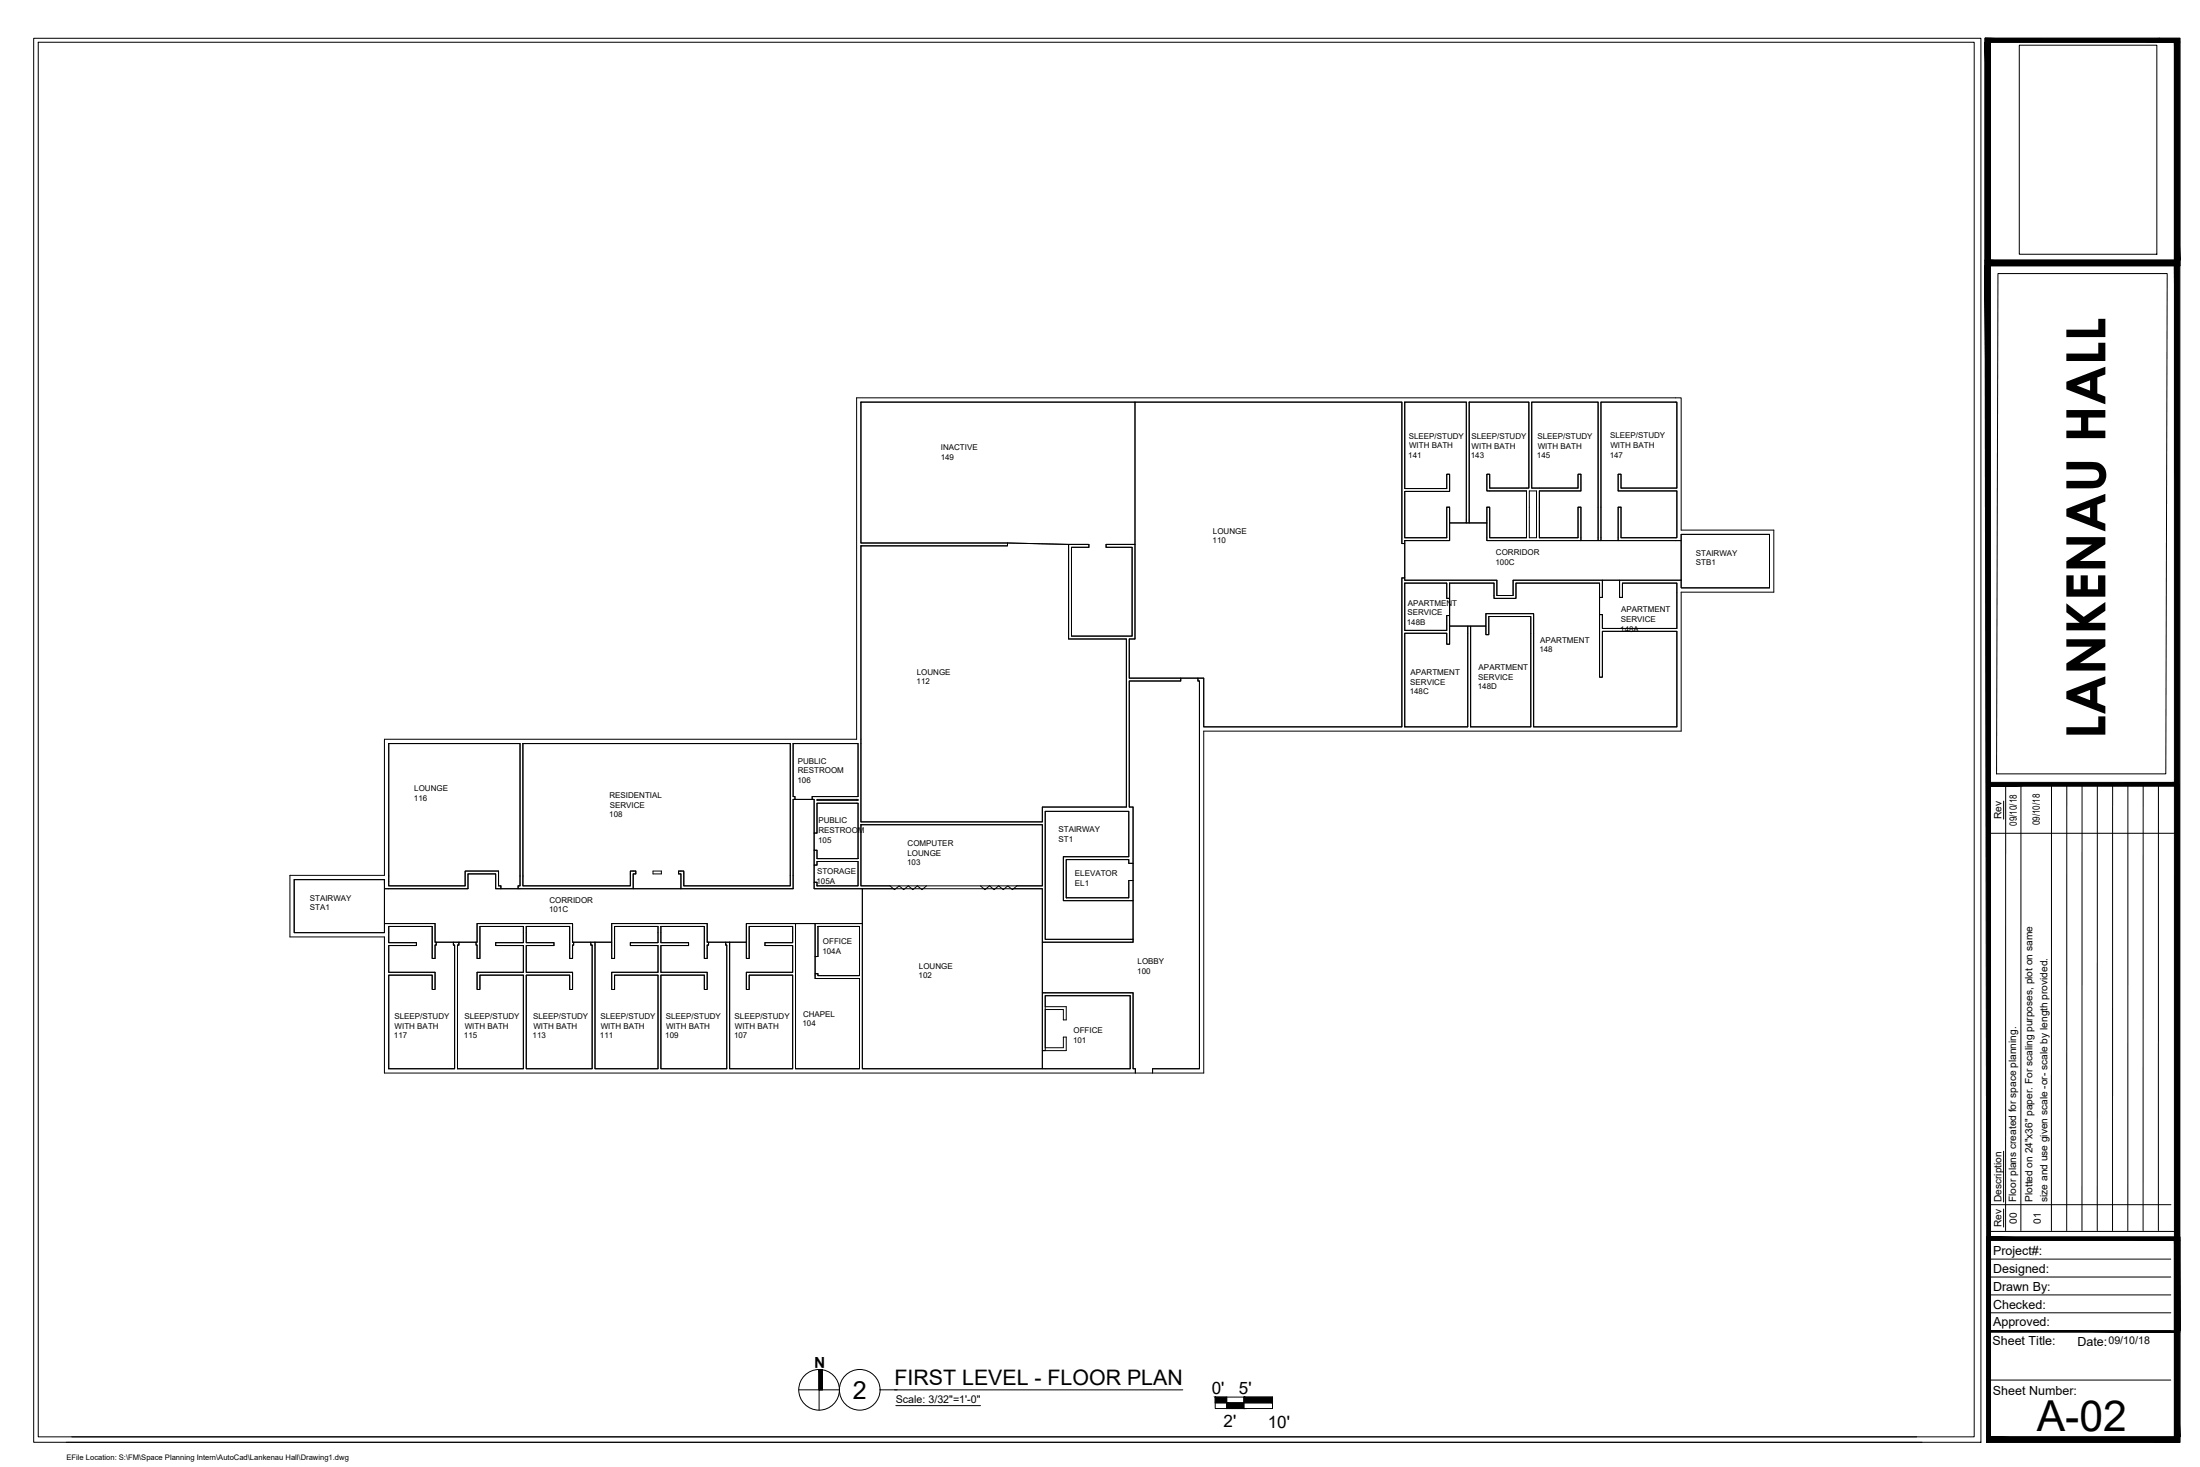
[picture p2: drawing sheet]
<svg xmlns="http://www.w3.org/2000/svg" width="914mm" height="610mm" viewBox="0 0 914 610" stroke-linecap="round" stroke-linejoin="round" font-family="sans-serif">
<!-- layer: 0 -->
<g fill="none" stroke="#000" stroke-width=".42">
<path d="M827.3 15.9v581.2M839.3 18.8h57.2v86.9h-57.2zM897.6 15.9v1.7M357.8 167.1h113.9v59.1h-12v1.2h10.8v36.9h-25.2v-36.9h7.3v-1.2l-33.8-.6h-61zM357.8 167.1v58.5h61v1.2h-61M357.8 167.1h224.9v58.8h1.2v-1.3M471.7 167.1h111v58.8h1.2v14.2h-1.2v61.9h-82.4v-20.2h-30.9v-16.3h2.3zM583.9 167.1v35.9h17.4v-5.9h1.2v7.1h-18.6v19.3h17.4v-12.7h1.2v13.8h-18.6M583.9 167.1h25.6v50.2h-7v-6.5h-1.2v12.7h-17.4v-19.3h18.6v-7.1h-1.2v5.9h-17.4zM583.9 167.1h25.6v50.2h1.1v-50.2M610.6 167.1h24.9v35.7h-16.3v-5.7h-1.2v6.9h16.5v19.5h-15.3v-12.7h-1.2v13.8h39.1v-13.8h-1.2v12.7h-16.1M610.6 167.1h24.9v35.7h-16.3v-5.7h-1.2v6.9h16.5v19.5h-15.3v-12.7h-1.2v6.5h-7.4z"/>
<path d="M636.6 167.1h27.6v57.5h-7.1v-13.8h-1.2v12.7h-16.1v-19.5h17.3v-6.9h-1.2v5.7h-19.3zM665.4 167.1h31.6v35.7h-23.2v-5.7h-1.2v6.9h24.4v19.5h-23.2v-12.7h-1.2v13.8h-7.2zM635.6 204h3v19.5h-3zM357.8 226.8h61v-1.2l25.4 .6v39.3h24v69.9h-35v6.1h-75.4zM357.8 226.8v114.7h75.4v-6.1h35v-69.9h-24v-39.3h8.4v1.2h-7.3v36.9h25.2v-36.9h-10.8v-1.2h12v39.3h-2.3v16.3h21.4v1.2h-21.4v52.4h1.5v23.4h-1.7v-1.6h-26v15.9M583.9 224.6h18.6v-7.3h15.5v7.3h80.8v16.5h-69.9v6.4h-6.7v-6.4h-38.3zM639.8 223.5v-19.5h17.3v-6.9h-1.2v5.7h-19.3v-35.7h27.6v57.5h1.2M698.8 222.1h36.7v22.2h-36.7zM735.5 222.1v22.2h-36.7v-3.2h-25.6v7.2h1.1v-6h22.7v18.9h-31v-5.8h-1.2v26h1.2v-19h31v39.6h-59.6v-47h-19.8v8.7h1.2v-7.5h17.4v45.8h-25M735.5 222.1h-36.7v2.5h-26.2v-13.8h1.2v12.7h23.2v-19.5h-24.4v-6.9h1.2v5.7h23.2v-35.7h-31.6v57.5M583.9 242.3v19.6h17.4v-6.1h1.2v11.9h-1.2v-4.6h-17.4v38.9M583.9 242.3h17.4v6.3h1.2v7.2h-1.2v6.1h-17.4z"/>
<path d="M583.9 242.3h17.4v6.3h1.2v-6.3M602.5 242.3h18.5v6.4h9.1v-6.4h34.7v39.1h1.2v-19h31v39.6h-59.6v-47h-19.8v5.2h-15.1zM666 241.1v7.2h-1.2v-6h-34.7v6.4h-9.1v-6.4h-18.5M666 241.1h-37.1v6.4h-6.7v-6.4h-38.3v-1h-1.2v61.9h-82.4v-20.2h-2.4v1.2h.6v161.1h-19.5v1.8h21.3v-142.1h198.5v-57.7h38.5v-25.8h-38.5v-55h-342.8v141.9h-196.2v56.5h-39.3v25.6h39.3v56.6h312.1v-1.8h-1v-31.5h-37.7v24M666 241.1h7.2v7.2h1.1v-6h22.7v18.9h-31v-5.8h-1.2v-7.1h1.2zM583.9 263.1h17.4v4.6h1.2v-7.5h7.6v41.8h-26.2zM611.2 260.2h6.4v3.5h1.2v-7.5h17.4v45.8h-25zM469.4 283h21.4v-1.2h7.1v1.2h.6v161.1h-19.5v1.8h-7.1v-1.8h-1v-31.5h-37.7v-21.1h37.7v-56.1h-1.5zM161.6 309v59.1h31.7v-6.1h13.9v6.1h1v1.2h-2.2v-6.2h-11.5v6.2h-34.7M161.6 309h54.5v59.1h-.8v1.2h47.9v-6.2h1.1v-1.1h-2.3v6.1h-44.7v-59.1M161.6 309h54.5v59.1h-.8v1.2h-7.1v-1.2h-1v-6.1h-13.9v6.1h-31.7zM217.3 309h111.2v59.1h-44.3v-6.1h-2.2v1.1h1v6.2h46.6v-37.1h.8v-1.2h-.8v-22"/>
<path d="M217.3 309h111.2v59.1h-44.3v-6.1h-2.2v1.1h1v6.2h-19.8v-6.2h1.1v-1.1h-2.3v6.1h-44.7zM329.6 309h27v22h-19v1.2h-7.2v-1.2h-.8zM329.6 309h27v22h-19v1.2h.8v14h1.2v-12.4h17v23M583.9 302h26.2v-41.8h1.1v41.8M339.6 333.8h17v23h-17v-3.5h-1.2v-7.1h1.2zM339.6 332.2h17v.4h-17zM434.4 337.2h34.8v18.8h-27.2v18.3h28.9v16h-36.5zM339.6 358h17v10.1h-17v-1.5h-1.2v-7.1h1.2zM356.6 356.8h-17v-3.5h-1.2v6.2h1.2v-1.5h17v10.1h-17M357.8 342.7h75.4v25.4h-75.4zM357.8 342.7v25.4h12.1M357.8 342.7h75.4v25.4h-10.5"/>
<path d="M443.2 357.2h26v1.6h1.7v7.1h-1.7v7.2h-26zM122.3 365.5v22.1h37.5v-3.8h21v7.7h.5v1.2h-.5v5.6h-1.2v-13.3h-18v6.7h11.5v1.2h-11.5v11.1h19.2v7.2h-1.2v-6h-18v38.9M122.3 365.5h37.5v22.1h-37.5zM122.3 365.5h37.5v3.8M159.8 369.3h34.7v-6.2h11.5v6.2h123.6v-37.1h8.8v37.1h20v14.5h-48.2v7.7h-16.3v-7.7h-39.7v7.7h-16.2v-7.7h-39.7v7.7h-17.5v-7.7h-21zM271.4 362h3.5v1.1h-3.5zM339.6 368.1v-1.5h-1.2v2.7h32.9M358.4 369.3h74.8v74.8h-74.8zM421.3 369.3h11.9v22.2h37.7v-1.2h-36.5v-53.1h34.8v18.8h-27.2v18.3h28.9v-8.4h-1.7v7.2h-26M161.6 385h18v13.3h1.2v-5.6h.5v-1.2h7.1v1.2h.6v51.4h-27.4v-38.9h18v6h1.2v-7.2h-19.2v-11.1h11.5v-1.2h-11.5zM190.7 391.5h7.2v1.2h.4v5.6h1.2v-13.3h18v6.7h-11.5v1.2h11.5v11.1h-19.2v7.2h1.2v-6h18v38.9h-27.3v-51.4h.5zM218.7 385h18.1v13.3h1.2v-5.6h.4v-1.2h-.4v-7.7h-39.7v7.7h-.4v1.2h.4v5.6h1.2v-13.3h18v6.7h-11.5v1.2h11.5v11.1h-19.2v7.2h1.2v-6h18v38.9h-27.3"/>
<path d="M218.7 385v6.7h11.5v1.2h-11.5v11.1h19.3v7.2h-1.2v-6h-18.1v38.9h27.4v-51.4h-.5v-1.2h1.7M218.7 385h18.1v13.3h1.2v-5.6h.4v-1.2h7.2v1.2h.5v51.4h-27.4v-38.9h18.1v6h1.2v-7.2h-19.3v-11.1h11.5v-1.2h-11.5zM247.3 391.5h6.9v6.8h1.2v-13.3h18.1v6.7h-11.5v1.2h11.5v11.1h-19.3v7.2h1.2v-6h18.1v38.9h-26.2zM274.7 385h18v13.3h1.2v-5.6h.6v-1.2h-.6v-7.7h-39.7v14.5h1.2v-13.3h18.1v6.7h-11.5v1.2h11.5v11.1h-19.3v7.2h1.2v-6h18.1v38.9h-26.2v-52.6M274.7 385v6.7h11.5v1.2h-11.5v11.1h19.2v7.2h-1.2v-6h-18v38.9h27.4v-51.4h-.5v-1.2h1.7M274.7 385h18v13.3h1.2v-5.6h.6v-1.2h7.1v1.2h.5v51.4h-27.4v-38.9h18v6h1.2v-7.2h-19.2v-11.1h11.5v-1.2h-11.5zM303.3 391.5h6.9v6.8h1.2v-13.3h18.1v6.7h-11.6v1.2h11.6v11.1h-19.3v7.2h1.2v-6h18.1v38.9h-26.2zM330.6 383.8h8.2v22.8h18.4v37.5h-26.6zM340 385h17.2v20.4h-17.2v-.8h-1.2v2h18.4v37.5h-26.6v-60.3h-20.4v14.5h1.2v-13.3h18.1v6.7h-11.6v1.2h11.6v11.1h-19.3v7.2h1.2v-6h18.1v38.9h-26.2v-52.6M340 385h17.2v20.4h-17.2v-.8h-1.2v-7.1h1.2zM340 385v12.5h-1.2v-13.7h19.6v60.3h111.4v-30.3h-35.4v4.5h8.8v5.5h-1.2v-4.3h-7.6v15.9h7.6v-4.4h1.2v5.6h-10M434.4 413.8h35.4v30.3h-36.6v-7.5h1.2z"/>
<path d="M161.6 444.1h27.4v-51.4h-.6v-1.2h2.3v1.2h-.5v51.4M332 577.5h16.9M341.8 569.2v8.3h-1.4v-8.4v16.9M365.8 577.5h7.1M505.1 580.5h23.8v4.8h-23.8zM505.1 582.9h23.8M509.9 580.5v4.8M517 580.5v4.8"/>
<circle cx="340.4" cy="577.5" r="8.5"/>
<circle cx="357.3" cy="577.5" r="8.5"/>
</g>
<!-- layer: BLDG lines -->
<path d="M369.9 368.1l1.9 1.6 1.9-1.6 1.9 1.6 1.9-1.6 1.9 1.6 1.9-1.6 1.9 1.6 1.9-1.6M407.5 368.1l1.9 1.6 1.9-1.6 1.9 1.6 1.9-1.6 1.9 1.6 1.9-1.6 1.9 1.6 1.9-1.6" fill="none" stroke="#000" stroke-width=".42"/>
<!-- layer: A-ANNO-TTLB -->
<path d="M830.4 113.7h70.4l-.6 207.9h-70.4z" fill="none" stroke="#000" stroke-width=".42"/>
<!-- layer: G-ANNO-TTLB -->
<g fill="none" stroke="#000" stroke-width=".42">
<path d="M14 15.9h809.3v583.4h-809.3zM15.9 17.6h804.6v579.5h-804.6zM825 15.9h81v94.5h-81zM827.3 17.6h76.5v90.5h-76.5zM827.3 325.9h59.6M827.3 325.9l-.1 185.5M833.6 325.9v185.5M840 325.9l-.1 185.5M852.7 325.9l-.1 185.5M859 325.9v185.5M865.4 325.9l-.1 185.5M871.7 325.9v185.5"/>
<path d="M878.1 325.9l-.1 185.5M884.4 325.9v185.5M890.8 325.9l-.1 185.5M897.1 325.9v185.5M905.8 325.9v185.5M827.3 346.3h76.2M825.7 514h80.3v85.3h-80.3zM827.3 515.4h76.5v81.7h-76.5zM827.3 500.6h75M825.7 538.1h76.6M825.7 530.7h76.6M825.7 523.2h76.6"/>
<path d="M825.7 553h76.6M825.7 545.5h76.6M825.7 573.5h76.6M27.6 599.3h771.3M29.8 597.1h766.8"/>
</g>
<g fill="#000" stroke="#000" stroke-width=".42">
<path d="M825 17.6l2.3 90.5v-90.5zM825 17.6l2.3 90.5h-2.3z"/>
<path d="M825 15.9l81 1.7v-1.7zM825 15.9l81 1.7h-81z"/>
<path d="M903.8 17.6l2.2 90.5v-90.5zM903.8 17.6l2.2 90.5h-2.2z"/>
<path d="M825.1 110.4l2.2 442.6-.1-442.6zM825.1 110.4l2.2 442.6h-1.5z"/>
<path d="M825 108.1l81 2.3v-2.3zM825 108.1l81 2.3h-81z"/>
<path d="M825 108.1l81 2.3v-2.3zM825 108.1l81 2.3h-80.9z"/>
<path d="M903.8 110.4l2.2 442.6v-442.6zM903.8 110.4l2.2 442.6h-2.2z"/>
<path d="M827.3 325.1v1.6l77.7-1.6zM827.3 326.7l77.7-1.6v1.6z"/>
<path d="M825.7 515.4l1.6 81.7v-81.7zM825.7 515.4l1.6 81.7h-1.6z"/>
<path d="M825.7 514l80.3 1.4v-1.4zM825.7 514l80.3 1.4h-80.3z"/>
<path d="M903.8 515.4l2.2 81.7v-81.7zM903.8 515.4l2.2 81.7h-2.2z"/>
<path d="M825.8 553l80.2 .6v-.6zM825.8 553l80.2 .6h-80.2z"/>
<path d="M825.7 597.1l80.3 2.2v-2.2zM825.7 597.1l80.3 2.2h-80.3z"/>
</g>
<!-- layer: 0 -->
<path d="M897 15.9v1.7M897.6 15.9v1.7" fill="none" stroke="#000" stroke-width=".5"/>
<!-- layer: LIGHTING -->
<path d="M827.3 511.7h76.9" fill="none" stroke="#000" stroke-width=".42"/>
<!-- layer: G-ANNO-TEXT -->
<path d="M832.8 332.9v7.5M832.8 478.4v21.1M832.8 502.4v7.5M371.8 577.5h119.8M372.3 584.1h35.2" fill="none" stroke="#000" stroke-width=".42"/>
<!-- layer: 0 -->
<g fill="#000" stroke="#000" stroke-width=".42">
<path d="M340.4 569.1h.5z"/>
<path d="M340.4 569.1h1zM340.4 569.1h1z"/>
<path d="M340.4 569.1l1.4 .1zM340.4 569.1l1.4 .1z"/>
<path d="M340.4 569.2l1.4 8.3v-8.3zM340.4 569.2l1.4 8.3h-1.4z"/>
<path d="M505.1 580.5l4.8 2.4v-2.4zM505.1 580.5l4.8 2.4h-4.8z"/>
<path d="M509.9 582.9l7.1 2.4v-2.4zM509.9 582.9l7.1 2.4h-7.1z"/>
<path d="M517 580.5l11.9 2.4v-2.4zM517 580.5l11.9 2.4h-11.9z"/>
</g>
<text font-size="22.6" x="875.1" y="307.1" transform="rotate(-90 875.1 307.1)">LANKENAU HALL</text>
<text font-size="17.7" x="846.6" y="594.5">A-02</text>
<text font-size="10.4" x="354.5" y="581.3">2</text>
<text font-size="8.9" x="371.8" y="575.7">FIRST LEVEL - FLOOR PLAN</text>
<g font-size="7.1">
<text x="503.7" y="579.1">0'</text>
<text x="515" y="579.1">5'</text>
<text x="508.6" y="593">2'</text>
<text x="526.9" y="593.2">10'</text>
</g>
<text font-size="6.3" x="342.9" y="563.7" transform="rotate(180 342.9 563.7)">N</text>
<g font-size="5.2">
<text x="828.4" y="521.5">Project#:</text>
<text x="828.4" y="528.9">Designed:</text>
<text x="828.4" y="536.4">Drawn By:</text>
<text x="828.4" y="543.9">Checked:</text>
<text x="828.4" y="551.2">Approved:</text>
<text x="828.1" y="559">Sheet Title:</text>
<text x="863.4" y="559.1">Date:</text>
<text x="828.3" y="579.8">Sheet Number:</text>
</g>
<g font-size="4.4">
<text x="876.3" y="558.7">09/10/18</text>
<text x="372.3" y="583.2">Scale: 3/32&quot;=1'-0&quot;</text>
</g>
<g font-size="4.2">
<text x="831.9" y="340.4" transform="rotate(-90 831.9 340.4)">Rev</text>
<text x="838.3" y="343.2" transform="rotate(-90 838.3 343.2)">09/10/18</text>
<text x="847.9" y="343" transform="rotate(-90 847.9 343)">09/10/18</text>
<text x="831.9" y="499.5" transform="rotate(-90 831.9 499.5)">Description</text>
<text x="838" y="499.5" transform="rotate(-90 838 499.5)">Floor plans created for space planning.</text>
<text x="844.8" y="499.5" transform="rotate(-90 844.8 499.5)">Plotted on 24&quot;x36&quot; paper. For scaling purposes, plot on same</text>
<text x="851.1" y="499.5" transform="rotate(-90 851.1 499.5)">size and use given scale -or- scale by length provided.</text>
<text x="831.9" y="509.9" transform="rotate(-90 831.9 509.9)">Rev</text>
<text x="838.2" y="508.5" transform="rotate(-90 838.2 508.5)">00</text>
<text x="848.2" y="508.5" transform="rotate(-90 848.2 508.5)">01</text>
</g>
<g font-size="3.3">
<text x="585.5" y="182.3">SLEEP/STUDY</text>
<text x="611.6" y="182.6">SLEEP/STUDY</text>
<text x="639" y="182.6">SLEEP/STUDY</text>
<text x="669.2" y="182.2">SLEEP/STUDY</text>
<text x="391" y="191.1">149</text>
<text x="391" y="187.1">INACTIVE</text>
<text x="585.3" y="190.3">141</text>
<text x="585.6" y="186.3">WITH BATH</text>
<text x="611.3" y="190.5">143</text>
<text x="611.7" y="186.5">WITH BATH</text>
<text x="638.8" y="190.5">145</text>
<text x="639.1" y="186.5">WITH BATH</text>
<text x="669" y="190.2">147</text>
<text x="669.4" y="186.2">WITH BATH</text>
<text x="504.1" y="221.9">LOUNGE</text>
<text x="504" y="225.8">110</text>
<text x="621.8" y="230.7">CORRIDOR</text>
<text x="704.8" y="231">STAIRWAY</text>
<text x="621.6" y="234.7">100C</text>
<text x="704.8" y="235">STB1</text>
<text x="585.1" y="251.7">APARTMENT</text>
<text x="585" y="255.7">SERVICE</text>
<text x="673.8" y="254.5">APARTMENT</text>
<text x="584.8" y="259.7">148B</text>
<text x="673.4" y="262.5">148A</text>
<text x="673.6" y="258.5">SERVICE</text>
<text x="640.2" y="267.1">APARTMENT</text>
<text x="639.8" y="271.1">148</text>
<text x="381.1" y="280.4">LOUNGE</text>
<text x="586.3" y="280.6">APARTMENT</text>
<text x="614.6" y="278.5">APARTMENT</text>
<text x="381" y="284.4">112</text>
<text x="586.1" y="284.6">SERVICE</text>
<text x="614.2" y="286.5">148D</text>
<text x="614.4" y="282.5">SERVICE</text>
<text x="585.9" y="288.6">148C</text>
<text x="331.6" y="317.3">PUBLIC</text>
<text x="331.6" y="321.3">RESTROOM</text>
<text x="172.2" y="328.9">LOUNGE</text>
<text x="331.5" y="325.3">106</text>
<text x="172.1" y="332.9">116</text>
<text x="253.3" y="331.6">RESIDENTIAL</text>
<text x="253.4" y="335.6">SERVICE</text>
<text x="253.2" y="339.6">108</text>
<text x="340.2" y="342.2">PUBLIC</text>
<text x="340.2" y="346.2">RESTROOM</text>
<text x="439.9" y="345.8">STAIRWAY</text>
<text x="340.1" y="350.2">105</text>
<text x="377.3" y="351.5">COMPUTER</text>
<text x="439.9" y="349.8">ST1</text>
<text x="377.1" y="359.5">103</text>
<text x="377.2" y="355.5">LOUNGE</text>
<text x="339.6" y="363.3">STORAGE</text>
<text x="446.8" y="364.1">ELEVATOR</text>
<text x="339.4" y="367.2">105A</text>
<text x="446.8" y="368">EL1</text>
<text x="128.8" y="374.2">STAIRWAY</text>
<text x="228.4" y="375.1">CORRIDOR</text>
<text x="128.8" y="378.2">STA1</text>
<text x="228.2" y="379.1">101C</text>
<text x="342" y="392.3">OFFICE</text>
<text x="341.8" y="396.2">104A</text>
<text x="472.8" y="400.7">LOBBY</text>
<text x="381.8" y="406.6">102</text>
<text x="382" y="402.6">LOUNGE</text>
<text x="472.7" y="404.7">100</text>
<text x="163.9" y="423.6">SLEEP/STUDY</text>
<text x="193.1" y="423.6">SLEEP/STUDY</text>
<text x="221.6" y="423.6">SLEEP/STUDY</text>
<text x="249.6" y="423.6">SLEEP/STUDY</text>
<text x="276.7" y="423.6">SLEEP/STUDY</text>
<text x="305.3" y="423.6">SLEEP/STUDY</text>
<text x="333.8" y="422.5">CHAPEL</text>
<text x="163.7" y="431.5">117</text>
<text x="164" y="427.5">WITH BATH</text>
<text x="192.8" y="431.5">115</text>
<text x="193.2" y="427.5">WITH BATH</text>
<text x="221.4" y="431.5">113</text>
<text x="221.7" y="427.5">WITH BATH</text>
<text x="249.3" y="431.5">111</text>
<text x="249.7" y="427.5">WITH BATH</text>
<text x="276.5" y="431.5">109</text>
<text x="276.8" y="427.5">WITH BATH</text>
<text x="305.1" y="431.5">107</text>
<text x="305.4" y="427.5">WITH BATH</text>
<text x="333.6" y="426.5">104</text>
<text x="446.2" y="429.3">OFFICE</text>
<text x="446" y="433.3">101</text>
</g>
<text font-size="3.2" x="27.6" y="606.8">EFile Location: S:\FM\Space Planning Intern\AutoCad\Lankenau Hall\Drawing1.dwg</text>
</svg>
